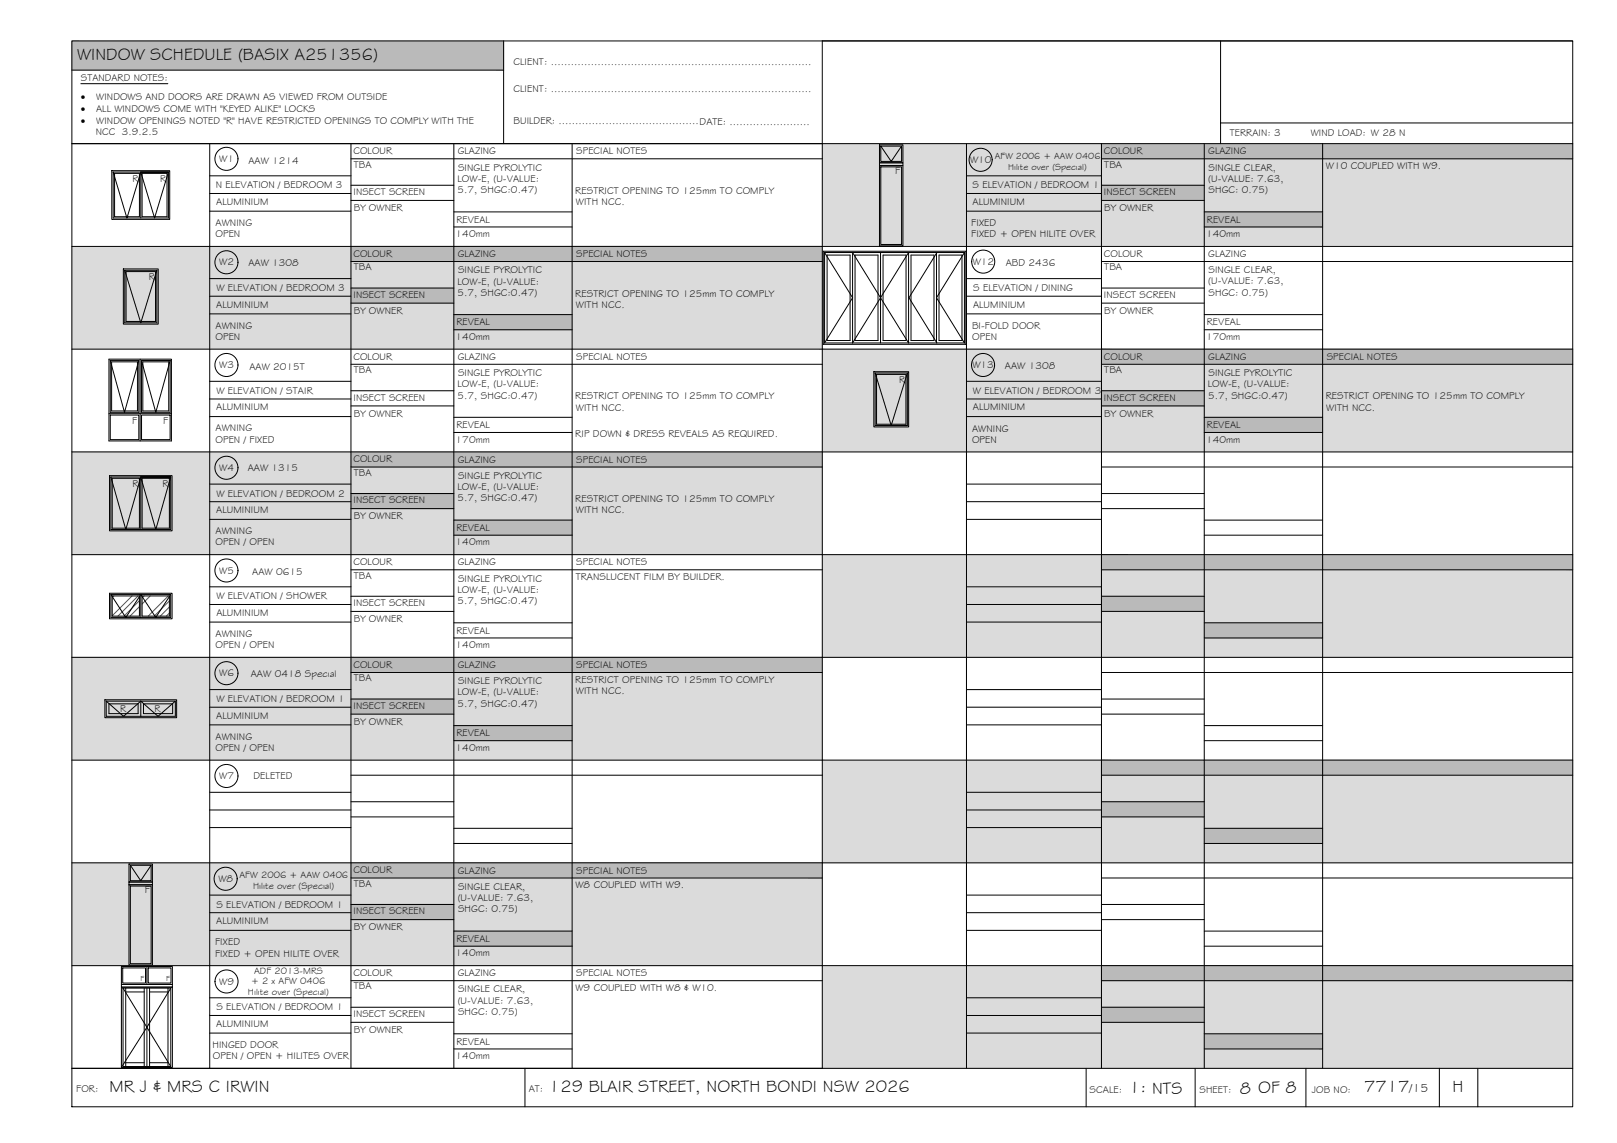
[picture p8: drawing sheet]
<svg xmlns="http://www.w3.org/2000/svg" width="420mm" height="297mm" viewBox="0 0 420 297" stroke-linecap="round" stroke-linejoin="round" font-family="sans-serif">
<!-- layer: WINDOW SCHEDULE HATCH -->
<g fill="#dbdbdb" stroke="#dbdbdb" stroke-width=".26">
<path d="M213.7 37.3l195 26.7v-26.7zM213.7 37.3l195 26.7h-195z"/>
<path d="M18.7 64l195 26.7v-26.7zM18.7 64l195 26.7h-195z"/>
<path d="M213.7 90.7l195 26.7v-26.7zM213.7 90.7l195 26.7h-195z"/>
<path d="M18.7 117.4l195 26.7v-26.7zM18.7 117.4l195 26.7h-195z"/>
<path d="M213.7 144.1l195 26.7v-26.7zM213.7 144.1l195 26.7h-195z"/>
<path d="M18.7 170.8l195 26.7v-26.7zM18.7 170.8l195 26.7h-195z"/>
<path d="M213.7 197.5l195 26.7v-26.7zM213.7 197.5l195 26.7h-195z"/>
<path d="M18.7 224.2l195 26.7v-26.7zM18.7 224.2l195 26.7h-195z"/>
<path d="M213.7 250.9l195 26.7v-26.7zM213.7 250.9l195 26.7h-195z"/>
</g>
<g fill="#bababa" stroke="#bababa" stroke-width=".26">
<path d="M18.7 10.6l112.2 7.6v-7.6zM18.7 10.6l112.2 7.6h-112.2z"/>
<path d="M286.2 37.3l122.5 4v-4zM286.2 37.3l122.5 4h-122.5z"/>
<path d="M286.2 48.1l26.7 4v-4zM286.2 48.1l26.7 4h-26.7z"/>
<path d="M312.9 55.1l30.8 3.9v-3.9zM312.9 55.1l30.8 3.9h-30.8z"/>
<path d="M91.2 64l122.5 4v-4zM91.2 64l122.5 4h-122.5z"/>
<path d="M91.2 74.9l26.7 3.9v-3.9zM91.2 74.9l26.7 3.9h-26.7z"/>
<path d="M117.9 81.8l30.8 3.9v-3.9zM117.9 81.8l30.8 3.9h-30.8z"/>
<path d="M286.2 90.7l122.5 4v-4zM286.2 90.7l122.5 4h-122.5z"/>
<path d="M286.2 101.6l26.7 3.9v-3.9zM286.2 101.6l26.7 3.9h-26.7z"/>
<path d="M312.9 108.5l30.8 3.9v-3.9zM312.9 108.5l30.8 3.9h-30.8z"/>
<path d="M91.2 117.4l122.5 4v-4zM91.2 117.4l122.5 4h-122.5z"/>
<path d="M91.2 128.3l26.7 3.9v-3.9zM91.2 128.3l26.7 3.9h-26.7z"/>
<path d="M117.9 135.2l30.8 3.9v-3.9zM117.9 135.2l30.8 3.9h-30.8z"/>
<path d="M286.2 144.1l122.5 4v-4zM286.2 144.1l122.5 4h-122.5z"/>
<path d="M286.2 155l26.7 3.9v-3.9zM286.2 155l26.7 3.9h-26.7z"/>
<path d="M312.9 161.9l30.8 3.9v-3.9zM312.9 161.9l30.8 3.9h-30.8z"/>
<path d="M91.2 170.8l122.5 4v-4zM91.2 170.8l122.5 4h-122.5z"/>
<path d="M91.2 181.6l26.7 4v-4zM91.2 181.6l26.7 4h-26.7z"/>
<path d="M117.9 188.6l30.8 3.9v-3.9zM117.9 188.6l30.8 3.9h-30.8z"/>
<path d="M286.2 197.5l122.5 4v-4zM286.2 197.5l122.5 4h-122.5z"/>
<path d="M286.2 208.4l26.7 3.9v-3.9zM286.2 208.4l26.7 3.9h-26.7z"/>
<path d="M312.9 215.3l30.8 3.9v-3.9zM312.9 215.3l30.8 3.9h-30.8z"/>
<path d="M91.2 224.2l122.5 4v-4zM91.2 224.2l122.5 4h-122.5z"/>
<path d="M91.2 235l26.7 4v-4zM91.2 235l26.7 4h-26.7z"/>
<path d="M117.9 242l30.8 3.9v-3.9zM117.9 242l30.8 3.9h-30.8z"/>
<path d="M286.2 250.9l122.5 4v-4zM286.2 250.9l122.5 4h-122.5z"/>
<path d="M286.2 261.8l26.7 3.9v-3.9zM286.2 261.8l26.7 3.9h-26.7z"/>
<path d="M312.9 268.7l30.8 3.9v-3.9zM312.9 268.7l30.8 3.9h-30.8z"/>
</g>
<!-- layer: BORDER -->
<g fill="none" stroke="#000" stroke-width=".26">
<path d="M18.7 10.6h390v277h-390zM18.7 18.2h112.2M130.9 10.6v26.7M317.1 10.6v26.7M408.7 10.6h-195v267M18.7 37.3h390M54.5 37.3v240.3M91.2 37.3v240.3M117.9 37.3v240.3M148.7 37.3v240.3M251.1 37.3v240.3M286.2 37.3v240.3"/>
<path d="M312.9 37.3v240.3M317.1 32h91.6M343.7 37.3v240.3M54.5 45.7h36.7M54.5 50.3h36.7M54.5 54.9h36.7M91.2 41.3h122.5M91.2 48.1h26.7M91.2 52.1h26.7M117.9 55.1h30.8M117.9 59h30.8M251.1 45.7h35.1"/>
<path d="M251.1 50.3h35.1M251.1 54.9h35.1M286.2 41.3h122.5M286.2 48.1h26.7M286.2 52.1h26.7M312.9 55.1h30.8M312.9 59h30.8M18.7 64h390M54.5 72.4h36.7M54.5 77h36.7M91.2 68h122.5M91.2 74.9h26.7"/>
<path d="M91.2 78.8h26.7M251.1 72.4h35.1M251.1 77h35.1M286.2 68h122.5M286.2 74.9h26.7M286.2 78.8h26.7M18.7 90.7h390M54.5 81.6h36.7M54.5 99.1h36.7M91.2 94.7h122.5M117.9 81.8h30.8M117.9 85.7h30.8"/>
<path d="M251.1 81.6h35.1M251.1 99.1h35.1M286.2 94.7h122.5M312.9 81.8h30.8M312.9 85.7h30.8M18.7 117.4h390M54.5 103.7h36.7M54.5 108.3h36.7M91.2 101.6h26.7M91.2 105.5h26.7M117.9 108.5h30.8M117.9 112.4h30.8"/>
<path d="M251.1 103.7h35.1M251.1 108.3h35.1M286.2 101.6h26.7M286.2 105.5h26.7M312.9 108.5h30.8M312.9 112.4h30.8M54.5 125.8h36.7M54.5 130.4h36.7M54.5 135h36.7M91.2 121.4h122.5M91.2 128.3h26.7M91.2 132.2h26.7"/>
<path d="M117.9 135.2h30.8M117.9 139.1h30.8M251.1 125.8h35.1M251.1 130.4h35.1M251.1 135h35.1M286.2 121.4h122.5M286.2 128.3h26.7M286.2 132.2h26.7M312.9 135.2h30.8M312.9 139.1h30.8M18.7 144.1h390M54.5 152.5h36.7"/>
<path d="M54.5 157.1h36.7M91.2 148.1h122.5M91.2 155h26.7M91.2 158.9h26.7M251.1 152.5h35.1M251.1 157.1h35.1M286.2 148.1h122.5M286.2 155h26.7M286.2 158.9h26.7M18.7 170.8h390M54.5 161.7h36.7M54.5 179.2h36.7"/>
<path d="M91.2 174.8h122.5M117.9 161.9h30.8M117.9 165.8h30.8M251.1 161.7h35.1M251.1 179.2h35.1M286.2 174.8h122.5M312.9 161.9h30.8M312.9 165.8h30.8M18.7 197.5h390M54.5 183.8h36.7M54.5 188.4h36.7M91.2 181.7h26.7"/>
<path d="M91.2 185.6h26.7M117.9 188.6h30.8M117.9 192.5h30.8M251.1 183.8h35.1M251.1 188.4h35.1M286.2 181.7h26.7M286.2 185.6h26.7M312.9 188.6h30.8M312.9 192.5h30.8M54.5 205.9h36.7M54.5 210.5h36.7M54.5 215.1h36.7"/>
<path d="M91.2 201.5h122.5M91.2 208.4h26.7M91.2 212.3h26.7M117.9 215.3h30.8M117.9 219.2h30.8M251.1 205.9h35.1M251.1 210.5h35.1M251.1 215.1h35.1M286.2 201.5h122.5M286.2 208.4h26.7M286.2 212.3h26.7M312.9 215.3h30.8"/>
<path d="M312.9 219.2h30.8M18.7 224.2h390M54.5 232.6h36.7M54.5 237.2h36.7M91.2 228.2h122.5M91.2 235h26.7M91.2 239h26.7M251.1 232.6h35.1M251.1 237.2h35.1M286.2 228.2h122.5M286.2 235h26.7M286.2 239h26.7"/>
<path d="M18.7 250.9h390M54.5 241.8h36.7M54.5 259.3h36.7M91.2 254.9h122.5M117.9 242h30.8M117.9 245.9h30.8M251.1 241.8h35.1M251.1 259.3h35.1M286.2 254.9h122.5M312.9 242h30.8M312.9 245.9h30.8M18.7 277.6h390"/>
<path d="M54.5 263.9h36.7M54.5 268.5h36.7M91.2 261.8h26.7M91.2 265.7h26.7M117.9 268.7h30.8M117.9 272.6h30.8M136.4 277.6v10M251.1 263.9h35.1M251.1 268.5h35.1M282.2 277.6v10M286.2 261.8h26.7M286.2 265.7h26.7"/>
<path d="M310.5 277.6v10M312.9 268.7h30.8M312.9 272.6h30.8M339.3 277.6v10M374 277.6v10M384 277.6v10"/>
</g>
<!-- layer: TEXT -->
<path d="M21 21.8h22.6" fill="none" stroke="#000" stroke-width=".26"/>
<!-- layer: WINDOWS -->
<g fill="none" stroke="#000" stroke-width=".26">
<path d="M228.9 38h5.4v3.9h-5.4zM228.9 38l2.7 3.9 2.7-3.9M29.4 44.7h14.4h-7.2v12M29.4 44.7l3.6 12 3.6-12 3.6 12 3.6-12v12h-14.4zM29.8 45.1h6.4v11.2h-6.4zM36.9 45.1h6.5v11.2h-6.5zM228.9 43.4h5.4v20.1h-5.4zM32.4 70.2l4.2 13.7 4.2-13.7M32.4 70.2h8.4M32.4 70.2v13.7h8.4v-13.7M32.8 70.6h7.6v12.9h-7.6zM214.3 65.6l7.2 11.8-7.2 11.7"/>
<path d="M214.3 65.6v23.5M214.3 65.6h36.3M214.9 66.3h6v22.2h-6zM221.5 65.6l7.3 11.8-7.3 11.7zM222.2 66.3h5.9v22.2h-5.9zM228.8 65.6v23.5M229.5 66.3h5.9v22.2h-5.9zM236.1 65.6v23.5l-7.3-11.7zM236.7 66.3h6v22.2h-6zM243.3 65.6v23.5M243.4 65.6l-7.2 11.8 7.2 11.7M244 66.3h6v22.2h-6z"/>
<path d="M250.6 65.6l-7.3 11.8 7.3 11.7M250.6 65.6v23.5M28.6 93.7l3.7 13.5 3.8-13.5M28.6 93.7h7.5M28.6 93.7v13.5h7.5v-13.5M29 94h6.7v12.8h-6.7zM36.8 93.7h7.4M36.8 93.7l3.7 13.5 3.7-13.5M36.8 93.7v13.5h7.4v-13.5M37.1 94h6.7v12.8h-6.7zM214.3 89.1h36.3M227.4 96.9l4.2 13.7 4.2-13.7"/>
<path d="M227.4 96.9h8.4M227.4 96.9v13.7h8.4v-13.7M227.8 97.3h7.6v13h-7.6zM28.6 107.9h7.5v6.4h-7.5zM36.8 107.9h7.4v6.4h-7.4zM28.8 124h15.6h-7.8M28.8 124l3.9 13.6 3.9-13.6M28.8 124v13.6h15.6v-13.6l-3.9 13.6-3.9-13.6M29.2 124.3h7v13h-7zM36.6 124v13.6M36.9 124.3h7.1v13h-7.1zM28.8 154.5h15.6l-3.9 6-3.9-6"/>
<path d="M28.8 154.5l3.9 6 3.9-6M28.8 154.5v6h15.6v-6M29.2 154.9h7v5.2h-7zM36.6 154.5v6M36.9 154.9h7.1v5.2h-7.1zM27.6 182.2h18l-4.5 4-4.5-4M27.6 182.2l4.5 4 4.5-4M27.6 182.2v4h18v-4M28.3 182.9h7.6v2.6h-7.6zM36.6 182.2v4M37.3 182.9h7.6v2.6h-7.6zM33.9 230.3h5.4v20.1h-5.4z"/>
<path d="M33.9 224.9h5.4v4h-5.4zM33.9 224.9l2.7 4 2.7-4M31.9 251.5h5.9v4h-5.9zM32 256.8l6.2 10.2-6.7 10.4M38.5 251.5h5.9v4h-5.9zM44.4 256.8l-6.2 10.2 6.2 10.2"/>
<circle cx="58.8" cy="41.3" r="3"/>
<circle cx="254.8" cy="41.5" r="3"/>
<circle cx="58.8" cy="68.2" r="3"/>
<circle cx="255.5" cy="68" r="3"/>
<circle cx="58.8" cy="94.9" r="3"/>
<circle cx="255.4" cy="94.9" r="3"/>
<circle cx="58.8" cy="121.6" r="3"/>
<circle cx="58.8" cy="148.3" r="3"/>
<circle cx="58.8" cy="174.9" r="3"/>
<circle cx="58.8" cy="201.7" r="3"/>
<circle cx="58.6" cy="228.4" r="3"/>
<circle cx="58.9" cy="255.1" r="3"/>
</g>
<!-- layer: NEWWORK -->
<g fill="none" stroke="#000" stroke-width=".26">
<path d="M228.5 37.6h6.1v4.7h-6.1zM29 44.4h15.1v12.6h-15.1zM228.5 43h6.1v20.9h-6.1zM228.5 42.3h6.1v.7h-6.1zM32.1 69.9h9v14.3h-9zM213.9 65.3h37.1v24.2h-37.1zM28.3 93.3h16.2v21.3h-16.2zM36.4 93.3v21.3M227.1 96.6h9v14.3h-9zM28.3 107.5h16.2M28.5 123.6h16.2v14.4h-16.2zM28.5 154.2h16.2v6.6h-16.2z"/>
<path d="M27.2 181.9h18.7v4.6h-18.7zM33.5 229.9h6.1v20.9h-6.1zM33.5 224.5h6.1v4.7h-6.1zM33.5 229.2h6.1v.7h-6.1zM31.5 256.5h13.3v20.9h-13.3zM31.5 251.2h13.3v4.6h-13.3zM31.5 255.8h13.3v.7h-13.3zM32 256.8h12.4v20.4h-12.4zM32.7 256.8v20.4M32.7 257.8h4.8M37.5 256.8v20.4M38.2 251.2v4.6"/>
<path d="M38.2 256.8v20.4M38.9 256.8v20.4M38.9 257.8h4.8M43.7 256.8v20.4M32.7 276.2h4.8M38.9 276.2h4.8"/>
</g>
<!-- layer: HATCH -->
<path d="M29.6 154.9l-.3 .3M34.3 154.9l-5.1 5.1M35.9 154.9l-5.3 5.2M36.2 156.1l-4 4M36.2 157.7l-2.4 2.4M37.5 154.9l-.4 .4M39 154.9l-2.1 2.1M43.8 154.9l-5.3 5.2M44 156.2l-3.9 3.9M44 157.7l-2.4 2.4M44 159.3l-.8 .8" fill="none" stroke="#545454" stroke-width=".26"/>
<g font-size="4.5">
<text x="20" y="15.6">WINDOW SCHEDULE (BASIX A251356)</text>
<text x="28.5" y="283.7">MR J &amp; MRS C IRWIN</text>
<text x="142.6" y="283.7">129 BLAIR STREET, NORTH BONDI NSW 2026</text>
<text x="293.4" y="284">1: NTS</text>
<text x="322.2" y="284.2">8 OF 8</text>
<text x="354.5" y="283.8">7717</text>
<text x="377.4" y="283.8">H</text>
</g>
<text font-size="3.2" x="366.3" y="283.8">/15</text>
<g font-size="2.6">
<text x="133.4" y="16.9">CLIENT: ..............................................................................</text>
<text x="21" y="21.1">STANDARD NOTES:</text>
<text x="21" y="26.1">·</text>
<text x="21" y="29.1">·</text>
<text x="25" y="29.1">ALL WINDOWS COME WITH &quot;KEYED ALIKE&quot; LOCKS</text>
<text x="25" y="26.1">WINDOWS AND DOORS ARE DRAWN AS VIEWED FROM OUTSIDE</text>
<text x="133.4" y="24">CLIENT: ..............................................................................</text>
<text x="21" y="32.1">·</text>
<text x="24.9" y="35.1">NCC 3.9.2.5</text>
<text x="25" y="32.1">WINDOW OPENINGS NOTED &quot;R&quot; HAVE RESTRICTED OPENINGS TO COMPLY WITH THE</text>
<text x="133.4" y="32.3">BUILDER: ..........................................DATE: ........................</text>
<text x="319.6" y="35.4">TERRAIN: 3</text>
<text x="340.6" y="35.4">WIND LOAD: W 28 N</text>
<text x="91.8" y="40.1">COLOUR</text>
<text x="119" y="40.1">GLAZING</text>
<text x="149.7" y="40.1">SPECIAL NOTES</text>
<text x="286.8" y="40.1">COLOUR</text>
<text x="314" y="40.1">GLAZING</text>
<text x="34.5" y="47.3">R</text>
<text x="41.6" y="47.3">R</text>
<text x="57" y="42.1">W1</text>
<text x="64.5" y="42.5">AAW 1214</text>
<text x="92" y="43.5">TBA</text>
<text x="118.9" y="47.2">LOW-E, (U-VALUE:</text>
<text x="119" y="44.3">SINGLE PYROLYTIC</text>
<text x="232.6" y="45.1">F</text>
<text x="252.1" y="42.3">W10</text>
<text x="286.9" y="43.5">TBA</text>
<text x="313.9" y="47.2">(U-VALUE: 7.63,</text>
<text x="314" y="44.3">SINGLE CLEAR,</text>
<text x="344.5" y="43.9">W10 COUPLED WITH W9.</text>
<text x="56.1" y="49">N ELEVATION / BEDROOM 3</text>
<text x="56.2" y="53.2">ALUMINIUM</text>
<text x="91.8" y="50.7">INSECT SCREEN</text>
<text x="118.9" y="50.2">5.7, SHGC:0.47)</text>
<text x="149.5" y="50.4">RESTRICT OPENING TO 125mm TO COMPLY</text>
<text x="149.6" y="53.3">WITH NCC.</text>
<text x="252.7" y="53.2">ALUMINIUM</text>
<text x="252.7" y="49">S ELEVATION / BEDROOM 1</text>
<text x="286.9" y="50.7">INSECT SCREEN</text>
<text x="314" y="50.2">SHGC: 0.75)</text>
<text x="56" y="58.8">AWNING</text>
<text x="91.9" y="54.9">BY OWNER</text>
<text x="118.6" y="57.9">REVEAL</text>
<text x="252.4" y="58.8">FIXED</text>
<text x="286.9" y="54.9">BY OWNER</text>
<text x="313.6" y="57.9">REVEAL</text>
<text x="56" y="61.7">OPEN</text>
<text x="118.4" y="61.7">140mm</text>
<text x="252.4" y="61.7">FIXED + OPEN HILITE OVER</text>
<text x="313.4" y="61.7">140mm</text>
<text x="57" y="69">W2</text>
<text x="64.5" y="69.3">AAW 1308</text>
<text x="91.8" y="66.8">COLOUR</text>
<text x="92" y="70.2">TBA</text>
<text x="119" y="66.9">GLAZING</text>
<text x="119" y="71">SINGLE PYROLYTIC</text>
<text x="149.7" y="66.9">SPECIAL NOTES</text>
<text x="252.7" y="68.8">W12</text>
<text x="261.4" y="69.2">ABD 2436</text>
<text x="286.8" y="66.8">COLOUR</text>
<text x="286.9" y="70.2">TBA</text>
<text x="314" y="66.9">GLAZING</text>
<text x="314" y="71">SINGLE CLEAR,</text>
<text x="38.6" y="72.8">R</text>
<text x="56.2" y="75.7">W ELEVATION / BEDROOM 3</text>
<text x="91.8" y="77.4">INSECT SCREEN</text>
<text x="118.9" y="73.9">LOW-E, (U-VALUE:</text>
<text x="118.9" y="76.9">5.7, SHGC:0.47)</text>
<text x="149.5" y="77.1">RESTRICT OPENING TO 125mm TO COMPLY</text>
<text x="252.8" y="75.7">S ELEVATION / DINING</text>
<text x="286.9" y="77.4">INSECT SCREEN</text>
<text x="313.9" y="73.9">(U-VALUE: 7.63,</text>
<text x="314" y="76.9">SHGC: 0.75)</text>
<text x="56.2" y="79.9">ALUMINIUM</text>
<text x="91.9" y="81.6">BY OWNER</text>
<text x="149.6" y="80">WITH NCC.</text>
<text x="252.8" y="79.9">ALUMINIUM</text>
<text x="286.9" y="81.6">BY OWNER</text>
<text x="56" y="88.4">OPEN</text>
<text x="56" y="85.5">AWNING</text>
<text x="118.4" y="88.3">140mm</text>
<text x="118.6" y="84.6">REVEAL</text>
<text x="252.6" y="85.5">BI-FOLD DOOR</text>
<text x="252.6" y="88.4">OPEN</text>
<text x="313.4" y="88.3">170mm</text>
<text x="313.6" y="84.6">REVEAL</text>
<text x="57" y="95.7">W3</text>
<text x="91.8" y="93.5">COLOUR</text>
<text x="119" y="93.5">GLAZING</text>
<text x="149.7" y="93.5">SPECIAL NOTES</text>
<text x="252.7" y="95.7">W13</text>
<text x="261.1" y="95.9">AAW 1308</text>
<text x="286.8" y="93.5">COLOUR</text>
<text x="314" y="93.5">GLAZING</text>
<text x="344.7" y="93.5">SPECIAL NOTES</text>
<text x="64.8" y="96.1">AAW 2015T</text>
<text x="92" y="96.9">TBA</text>
<text x="118.9" y="100.6">LOW-E, (U-VALUE:</text>
<text x="119" y="97.7">SINGLE PYROLYTIC</text>
<text x="233.6" y="99.5">R</text>
<text x="286.9" y="96.9">TBA</text>
<text x="313.9" y="100.6">LOW-E, (U-VALUE:</text>
<text x="314" y="97.7">SINGLE PYROLYTIC</text>
<text x="56.2" y="106.7">ALUMINIUM</text>
<text x="56.2" y="102.4">W ELEVATION / STAIR</text>
<text x="91.8" y="104.1">INSECT SCREEN</text>
<text x="118.9" y="103.6">5.7, SHGC:0.47)</text>
<text x="149.5" y="103.8">RESTRICT OPENING TO 125mm TO COMPLY</text>
<text x="149.6" y="106.7">WITH NCC.</text>
<text x="252.8" y="102.4">W ELEVATION / BEDROOM 3</text>
<text x="252.8" y="106.7">ALUMINIUM</text>
<text x="286.9" y="104.1">INSECT SCREEN</text>
<text x="313.9" y="103.6">5.7, SHGC:0.47)</text>
<text x="344.5" y="103.8">RESTRICT OPENING TO 125mm TO COMPLY</text>
<text x="344.6" y="106.7">WITH NCC.</text>
<text x="34.3" y="110.1">F</text>
<text x="42.4" y="110.1">F</text>
<text x="56" y="112.1">AWNING</text>
<text x="91.9" y="108.3">BY OWNER</text>
<text x="118.6" y="111.3">REVEAL</text>
<text x="149.5" y="113.6">RIP DOWN &amp; DRESS REVEALS AS REQUIRED.</text>
<text x="252.6" y="112.2">AWNING</text>
<text x="286.9" y="108.3">BY OWNER</text>
<text x="313.6" y="111.3">REVEAL</text>
<text x="56" y="115">OPEN / FIXED</text>
<text x="118.4" y="115">170mm</text>
<text x="252.6" y="115.1">OPEN</text>
<text x="313.4" y="115">140mm</text>
<text x="57" y="122.4">W4</text>
<text x="64.4" y="122.3">AAW 1315</text>
<text x="91.8" y="120.2">COLOUR</text>
<text x="92" y="123.6">TBA</text>
<text x="119" y="120.3">GLAZING</text>
<text x="119" y="124.4">SINGLE PYROLYTIC</text>
<text x="149.7" y="120.3">SPECIAL NOTES</text>
<text x="34.5" y="126.5">R</text>
<text x="42.3" y="126.5">R</text>
<text x="56.2" y="129.1">W ELEVATION / BEDROOM 2</text>
<text x="91.8" y="130.8">INSECT SCREEN</text>
<text x="118.9" y="127.4">LOW-E, (U-VALUE:</text>
<text x="118.9" y="130.3">5.7, SHGC:0.47)</text>
<text x="149.5" y="130.5">RESTRICT OPENING TO 125mm TO COMPLY</text>
<text x="56.2" y="133.3">ALUMINIUM</text>
<text x="91.9" y="135">BY OWNER</text>
<text x="118.6" y="138">REVEAL</text>
<text x="149.6" y="133.4">WITH NCC.</text>
<text x="56" y="141.7">OPEN / OPEN</text>
<text x="56" y="138.8">AWNING</text>
<text x="118.4" y="141.7">140mm</text>
<text x="57" y="149.1">W5</text>
<text x="65.6" y="149.4">AAW 0615</text>
<text x="91.8" y="146.9">COLOUR</text>
<text x="119" y="147">GLAZING</text>
<text x="149.7" y="147">SPECIAL NOTES</text>
<text x="56.2" y="155.8">W ELEVATION / SHOWER</text>
<text x="92" y="150.3">TBA</text>
<text x="118.9" y="154">LOW-E, (U-VALUE:</text>
<text x="119" y="151.1">SINGLE PYROLYTIC</text>
<text x="149.6" y="150.7">TRANSLUCENT FILM BY BUILDER.</text>
<text x="56.2" y="160">ALUMINIUM</text>
<text x="91.8" y="157.5">INSECT SCREEN</text>
<text x="91.9" y="161.7">BY OWNER</text>
<text x="118.9" y="157">5.7, SHGC:0.47)</text>
<text x="56" y="165.5">AWNING</text>
<text x="118.6" y="164.7">REVEAL</text>
<text x="56" y="168.4">OPEN / OPEN</text>
<text x="91.8" y="173.6">COLOUR</text>
<text x="118.4" y="168.4">140mm</text>
<text x="119" y="173.6">GLAZING</text>
<text x="149.7" y="173.7">SPECIAL NOTES</text>
<text x="57" y="175.8">W6</text>
<text x="65.2" y="176">AAW 0418 Special</text>
<text x="92" y="177.1">TBA</text>
<text x="119" y="177.8">SINGLE PYROLYTIC</text>
<text x="149.5" y="177.4">RESTRICT OPENING TO 125mm TO COMPLY</text>
<text x="31.2" y="185.2">R</text>
<text x="40.2" y="185.2">R</text>
<text x="56.2" y="182.5">W ELEVATION / BEDROOM 1</text>
<text x="91.8" y="184.2">INSECT SCREEN</text>
<text x="118.9" y="180.7">LOW-E, (U-VALUE:</text>
<text x="118.9" y="183.7">5.7, SHGC:0.47)</text>
<text x="149.6" y="180.3">WITH NCC.</text>
<text x="56.2" y="186.7">ALUMINIUM</text>
<text x="91.9" y="188.4">BY OWNER</text>
<text x="118.6" y="191.4">REVEAL</text>
<text x="56" y="195.1">OPEN / OPEN</text>
<text x="56" y="192.2">AWNING</text>
<text x="118.4" y="195.1">140mm</text>
<text x="57" y="202.5">W7</text>
<text x="65.9" y="202.6">DELETED</text>
<text x="91.8" y="227">COLOUR</text>
<text x="119" y="227">GLAZING</text>
<text x="149.7" y="227.1">SPECIAL NOTES</text>
<text x="37.6" y="232">F</text>
<text x="56.8" y="229.2">W8</text>
<text x="92" y="230.5">TBA</text>
<text x="119" y="231.2">SINGLE CLEAR,</text>
<text x="149.5" y="230.8">W8 COUPLED WITH W9.</text>
<text x="56.2" y="235.9">S ELEVATION / BEDROOM 1</text>
<text x="91.8" y="237.6">INSECT SCREEN</text>
<text x="118.9" y="234.1">(U-VALUE: 7.63,</text>
<text x="119" y="237.1">SHGC: 0.75)</text>
<text x="55.9" y="245.7">FIXED</text>
<text x="56.2" y="240.1">ALUMINIUM</text>
<text x="91.9" y="241.8">BY OWNER</text>
<text x="118.6" y="244.8">REVEAL</text>
<text x="55.9" y="248.6">FIXED + OPEN HILITE OVER</text>
<text x="118.4" y="248.6">140mm</text>
<text x="57" y="255.9">W9</text>
<text x="91.8" y="253.7">COLOUR</text>
<text x="92" y="257.1">TBA</text>
<text x="119" y="253.8">GLAZING</text>
<text x="119" y="257.9">SINGLE CLEAR,</text>
<text x="149.5" y="257.5">W9 COUPLED WITH W8 &amp; W10.</text>
<text x="149.7" y="253.8">SPECIAL NOTES</text>
<text x="56.2" y="262.6">S ELEVATION / BEDROOM 1</text>
<text x="118.9" y="260.8">(U-VALUE: 7.63,</text>
<text x="119" y="263.8">SHGC: 0.75)</text>
<text x="56.2" y="266.8">ALUMINIUM</text>
<text x="91.8" y="264.3">INSECT SCREEN</text>
<text x="92" y="268.5">BY OWNER</text>
<text x="55.2" y="272.4">HINGED DOOR</text>
<text x="55.3" y="275.3">OPEN / OPEN + HILITES OVER</text>
<text x="118.4" y="275.2">140mm</text>
<text x="118.6" y="271.5">REVEAL</text>
<text x="19.8" y="283.8">FOR:</text>
<text x="137.4" y="283.7">AT:</text>
<text x="283.1" y="284">SCALE:</text>
<text x="311.7" y="284">SHEET:</text>
<text x="340.9" y="284">JOB NO:</text>
</g>
<g font-size="2.5">
<text x="62.2" y="228.2">AFW 2006 + AAW 0406</text>
<text x="65.8" y="231">Hilite over (Special)</text>
<text x="65.2" y="255.8">+ 2 x AFW 0406</text>
<text x="66" y="253">ADF 2013-MRS</text>
<text x="64.4" y="258.6">Hilite over (Special)</text>
</g>
<g font-size="2.4">
<text x="258.5" y="41.4">AFW 2006 + AAW 0406</text>
<text x="261.9" y="44.1">Hilite over (Special)</text>
</g>
<g font-size="2">
<text x="36.5" y="255">F</text>
<text x="43.2" y="255">F</text>
</g>
</svg>
